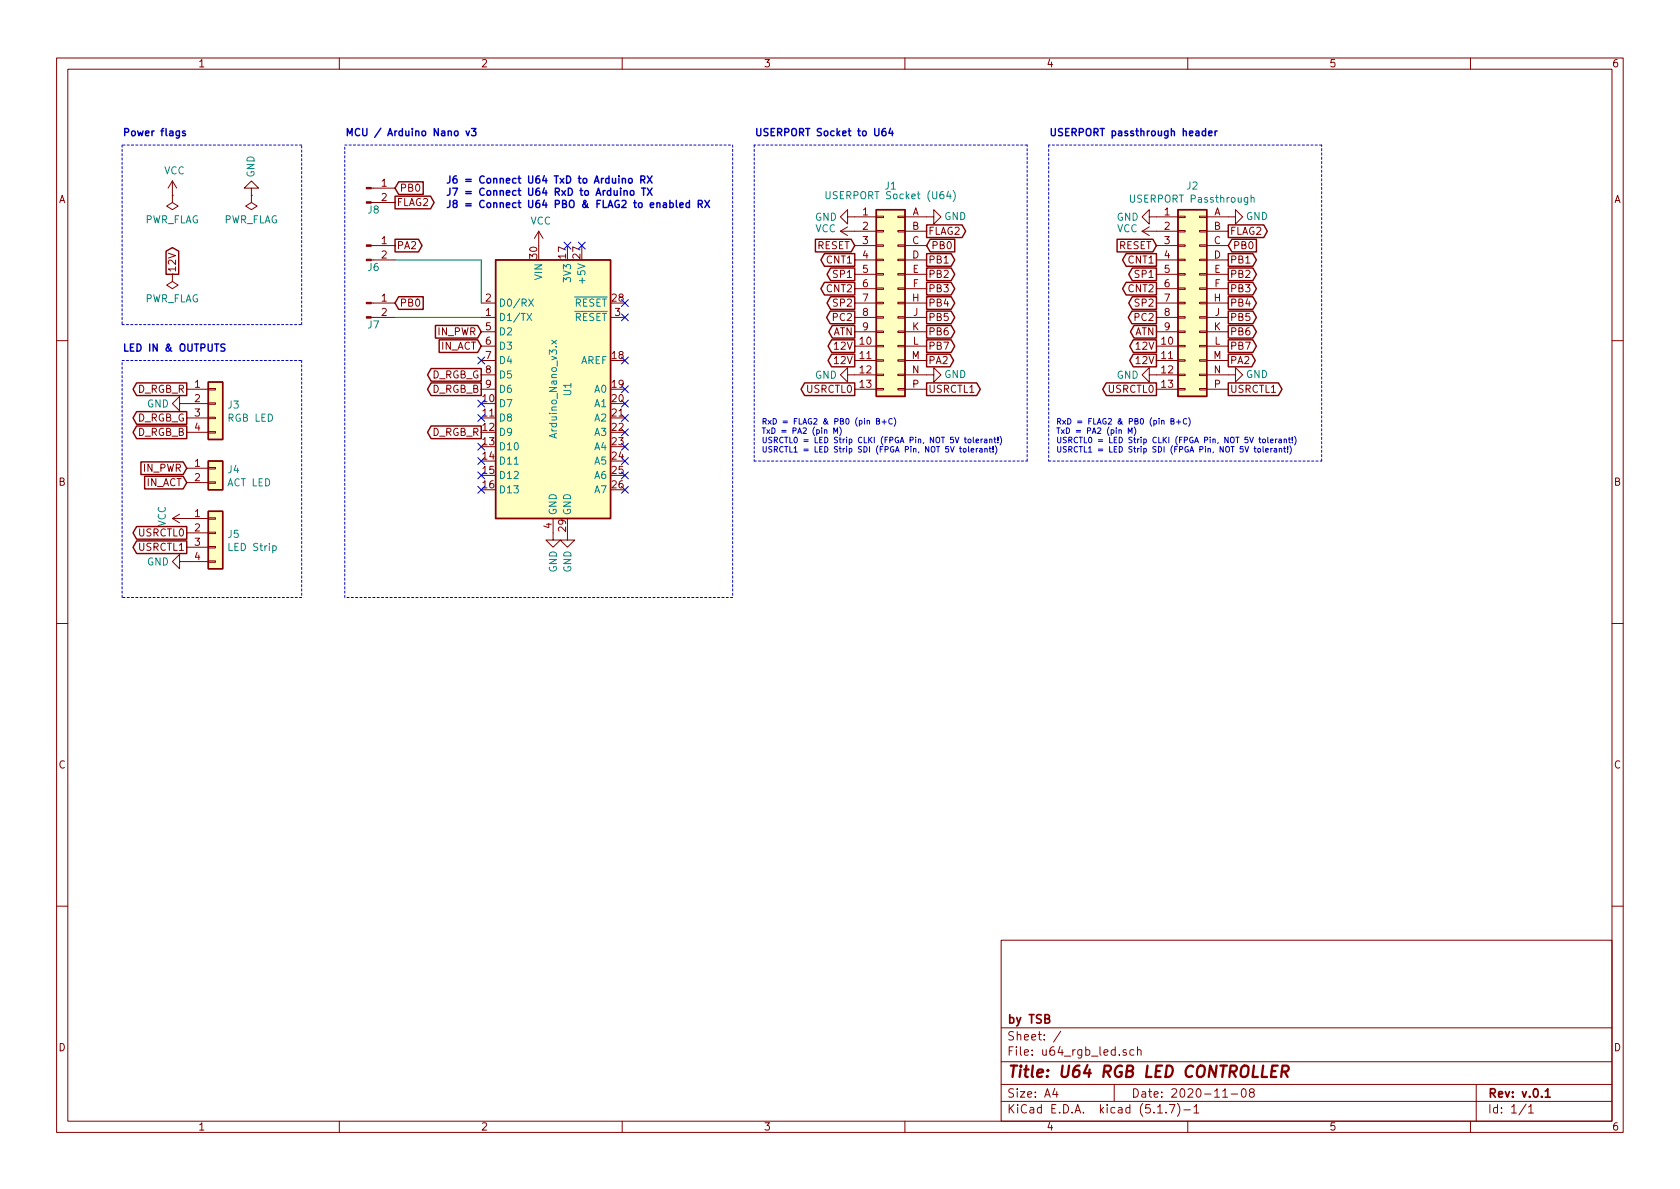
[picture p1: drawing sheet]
<svg xmlns="http://www.w3.org/2000/svg" width="297mm" height="210mm" viewBox="0 0 297 210" stroke-linecap="round" stroke-linejoin="round" font-family="sans-serif">
<g fill="none" stroke="#840000" stroke-width=".18">
<path d="M10 10.3h277v189.9h-277zM12 12.2h273v186.1h-273zM60 10.3v1.9M110 10.3v1.9M160 10.3v1.9M210 10.3v1.9M260 10.3v1.9M30.5 34.5v1.3l1 .6-1 .7-1-.7 1-.6M30.5 34.5h.1M30.5 32l-.8 1.3M30.5 32v2.5M30.5 32l.7 1.3"/>
<path d="M44.4 34.5v1.3l1.1 .6-1.1 .7-1-.7 1-.6M44.4 34.5h.1M44.4 33.3h1.3l-1.3-1.3-1.2 1.3h1.2v1.2M65.6 35.8h4.2M65.6 33.3h4.2M149.9 38.3v-1.2l-1.3 1.2 1.3 1.3v-1.3h5M154.9 38.2h1.3v.3h-1.3zM158.7 38.2h1.3v.3h-1.3zM160 38.3h5.1v-1.2l1.3 1.2-1.3 1.3v-1.3M203.2 38.3v-1.2l-1.3 1.2 1.3 1.3v-1.3h5.1M208.3 38.2h1.2v.3h-1.2zM212.1 38.2h1.3v.3h-1.3z"/>
<path d="M213.4 38.3h5v-1.2l1.3 1.2-1.3 1.3v-1.3M30.5 48.5v1.3l1 .6-1 .6-1-.6 1-.6M65.6 43.4h4.2M65.6 46h4.2M65.6 53.6h4.2M65.6 56.1h4.2M85.1 53.6h2.5M85.1 56.1h2.5M85.1 58.7h2.5M95.2 40.9l-.7 1.3M95.2 40.9v2.5M95.2 40.9l.8 1.3"/>
<path d="M107.9 56.1h2.6M148.6 40.9h6.3M148.6 40.9l1.3 .8M149.9 40.1l-1.3 .8M151.1 43.4h3.8M151.1 46h3.8M151.1 48.5h3.8M151.1 51h3.8M151.1 53.6h3.8M151.1 56.1h3.8M151.1 58.7h3.8M154.9 58.5h1.3v.3h-1.3z"/>
<path d="M154.9 56h1.3v.3h-1.3zM154.9 53.5h1.3v.2h-1.3zM154.9 50.9h1.3v.3h-1.3zM154.9 48.4h1.3v.2h-1.3zM154.9 45.8h1.3v.3h-1.3zM154.9 43.3h1.3v.3h-1.3zM154.9 40.8h1.3v.2h-1.3zM158.7 58.5h1.3v.3h-1.3zM158.7 56h1.3v.3h-1.3zM158.7 53.5h1.3v.2h-1.3zM158.7 50.9h1.3v.3h-1.3zM158.7 48.4h1.3v.2h-1.3z"/>
<path d="M158.7 45.8h1.3v.3h-1.3zM158.7 43.3h1.3v.3h-1.3zM158.7 40.8h1.3v.2h-1.3zM160 40.9h3.8M160 43.4h3.8M160 46h3.8M160 48.5h3.8M160 51h3.8M160 53.6h3.8M160 56.1h3.8M160 58.7h3.8M201.9 40.9h6.4"/>
<path d="M201.9 40.9l1.3 .8M203.2 40.1l-1.3 .8M204.5 43.4h3.8M204.5 46h3.8M204.5 48.5h3.8M204.5 51h3.8M204.5 53.6h3.8M204.5 56.1h3.8M204.5 58.7h3.8M208.3 58.5h1.2v.3h-1.2zM208.3 56h1.2v.3h-1.2zM208.3 53.5h1.2v.2h-1.2z"/>
<path d="M208.3 50.9h1.2v.3h-1.2zM208.3 48.4h1.2v.2h-1.2zM208.3 45.8h1.2v.3h-1.2zM208.3 43.3h1.2v.3h-1.2zM208.3 40.8h1.2v.2h-1.2zM212.1 58.5h1.3v.3h-1.3zM212.1 56h1.3v.3h-1.3zM212.1 53.5h1.3v.2h-1.3zM212.1 50.9h1.3v.3h-1.3zM212.1 48.4h1.3v.2h-1.3zM212.1 45.8h1.3v.3h-1.3zM212.1 43.3h1.3v.3h-1.3z"/>
<path d="M212.1 40.8h1.3v.2h-1.3zM213.4 40.9h3.8M213.4 43.4h3.8M213.4 46h3.8M213.4 48.5h3.8M213.4 51h3.8M213.4 53.6h3.8M213.4 56.1h3.8M213.4 58.7h3.8M10 60.2h2M31.7 71.4v-1.3l-1.2 1.3 1.2 1.2v-1.2h5.1M33 68.8h3.8"/>
<path d="M33 73.9h3.8M33 76.4h3.8M36.8 76.3h1.3v.3h-1.3zM36.8 73.8h1.3v.2h-1.3zM36.8 71.2h1.3v.3h-1.3zM36.8 68.7h1.3v.3h-1.3zM85.1 61.2h2.5M85.1 63.7h2.5M85.1 66.3h2.5M85.1 68.8h2.5M149.9 66.3v-1.3l-1.3 1.3 1.3 1.3v-1.3h5M151.1 61.2h3.8"/>
<path d="M151.1 63.7h3.8M151.1 68.8h3.8M154.9 68.7h1.3v.3h-1.3zM154.9 66.2h1.3v.2h-1.3zM154.9 63.6h1.3v.3h-1.3zM154.9 61.1h1.3v.2h-1.3zM158.7 68.7h1.3v.3h-1.3zM158.7 66.2h1.3v.2h-1.3zM158.7 63.6h1.3v.3h-1.3zM158.7 61.1h1.3v.2h-1.3zM160 66.3h5.1v-1.3l1.3 1.3-1.3 1.3v-1.3M160 61.2h3.8"/>
<path d="M160 63.7h3.8M160 68.8h3.8M203.2 66.3v-1.3l-1.3 1.3 1.3 1.3v-1.3h5.1M204.5 61.2h3.8M204.5 63.7h3.8M204.5 68.8h3.8M208.3 68.7h1.2v.3h-1.2zM208.3 66.2h1.2v.2h-1.2zM208.3 63.6h1.2v.3h-1.2zM208.3 61.1h1.2v.2h-1.2zM212.1 68.7h1.3v.3h-1.3zM212.1 66.2h1.3v.2h-1.3z"/>
<path d="M212.1 63.6h1.3v.3h-1.3zM212.1 61.1h1.3v.2h-1.3zM213.4 66.3h5v-1.3l1.3 1.3-1.3 1.3v-1.3M213.4 61.2h3.8M213.4 63.7h3.8M213.4 68.8h3.8M285 60.2h2M30.5 91.7h6.3M30.5 91.7l1.2 .8M31.7 99.3v-1.3l-1.2 1.3 1.2 1.3v-1.3h5.1M31.7 90.9l-1.2 .8M33 82.8h3.8"/>
<path d="M33 85.3h3.8M33 94.2h3.8M33 96.8h3.8M36.8 85.2h1.3v.3h-1.3zM36.8 82.7h1.3v.2h-1.3zM36.8 99.2h1.3v.2h-1.3zM36.8 96.6h1.3v.3h-1.3zM36.8 94.1h1.3v.3h-1.3zM36.8 91.6h1.3v.2h-1.3zM97.8 91.7v3.8h1.3l-1.3 1.3-1.3-1.3h1.3M100.3 94.2v1.3h1.3l-1.3 1.3-1.2-1.3h1.2M10 110.3h2"/>
<path d="M285 110.3h2M10 160.2h2M177 166.3h108v32h-108zM285 160.2h2M60 198.3v1.9M110 198.3v1.9M160 198.3v1.9M177 194.8h108M177 191.8h108M177 187.8h108M177 181.8h108M186.5 192.5l-.4 1h1"/>
<path d="M186.8 193v1M187.6 182.3l-1.3 2M197 191.8v3M199.1 185.7l-.3-.1-.2 .2v.2l.5 .2v.3h-.5M200.5 185.7l-.4-.1-.3 .3v.6l.3 .1 .4-.1M201.1 185.7l.2-.1 .4 .1 .1 .9M201.1 185.1v1.5M204.7 196.8h.8M206.2 196.7v.1M206.8 195.3h.9l-.6 1.5M208.2 195.1a1.71 1.71 0 0 1 0 2.3M209.3 196.3h1.2"/>
<path d="M210 198.3v1.9M211.1 195.8l.4-.5v1.5M211.1 196.8h.9M216.2 194h.8M217.7 193.5h1.1M219.6 192.7l.4-.2a.94 .94 0 0 1 0 1.5 .82 .82 0 0 1-.4-1.3zM221.2 193.2l-.3-.3 .1-.2 .2-.2 .4 .1 .2 .2-.1 .2-.6 .2a.48 .48 0 0 0-.1 .7l.2 .1 .5-.1a.48 .48 0 0 0-.1-.7h-.1M260 198.3v1.9M261 191.8v6.5M269.8 195.2l-1.2 2M270.3 195.8l.4-.5v1.5M270.3 196.8h.8"/>
</g>
<path d="M273.2 193l.5-.5v1.5M273.2 194h.9" fill="none" stroke="#840000" stroke-width=".3"/>
<path d="M224.8 189.4h.7M225.9 188.4h-.9l-.3 2h1M226.6 189.5h.8a.56 .56 0 0 0 .5-.5 .56 .56 0 0 0-.4-.6h-.7l-.3 2M227.1 189.5l.6 .9" fill="none" stroke="#840000" stroke-width=".41"/>
<g fill="#ffffc2" stroke="#ffffc2" stroke-width=".18">
<path d="M208.3 37.1h5.1v33h-5.1z"/>
<path d="M36.8 67.6h2.6v10.1h-2.6z"/>
<path d="M36.8 81.5h2.6v5.1h-2.6z"/>
<path d="M154.9 37.1h5.1v33h-5.1z"/>
<path d="M36.8 90.4h2.6v10.2h-2.6z"/>
<path d="M87.6 46h20.3v45.7h-20.3z"/>
</g>
<g fill="none" stroke="#840000" stroke-width=".25">
<path d="M69.8 34.7h6.3l.7 1.1-.7 1.1h-6.3zM70.5 32.2h4.3v2.2h-4.3l-.7-1.1zM154.9 37.1h5.1v33h-5.1zM163.8 39.8h6.3l.6 1.1-.6 1.1h-6.3zM208.3 37.1h5.1v33h-5.1zM217.2 39.8h6.2l.7 1.1-.7 1.1h-6.2zM29.4 44.4l1.1-.6 1.1 .6v4.1h-2.2zM69.8 42.3h4.2l.6 1.1-.6 1.1h-4.2zM70.5 52.5h4.3v2.2h-4.3l-.7-1.1zM77 57.6h7.5l.6 1.1-.6 1.1h-7.5zM87.6 46h20.3v45.7h-20.3zM144.2 42.3h6.3l.6 1.1-.6 1.1h-6.3z"/>
<path d="M145.8 44.9h5.3v2.2h-5.3l-.7-1.1zM145.8 49.9h5.3v2.3h-5.3l-.7-1.2zM146.8 55h4.3v2.2h-4.3l-.6-1.1zM146.9 47.4h4.2v2.2h-4.2l-.7-1.1zM146.9 52.5h4.2v2.2h-4.2l-.7-1.1zM147.2 57.6h3.9v2.2h-3.9l-.7-1.1zM163.8 55h4.4l.6 1.1-.6 1.1h-4.4zM163.8 47.4h4.4l.6 1.1-.6 1.1h-4.4zM163.8 49.9h4.4l.6 1.1-.6 1.2h-4.4zM163.8 52.5h4.4l.6 1.1-.6 1.1h-4.4zM163.8 44.9h4.4l.6 1.1-.6 1.1h-4.4zM163.8 57.6h4.4l.6 1.1-.6 1.1h-4.4z"/>
<path d="M164.5 42.3h4.3v2.2h-4.3l-.7-1.1zM197.5 42.3h6.3l.7 1.1-.7 1.1h-6.3zM199.1 44.9h5.4v2.2h-5.4l-.6-1.1zM199.1 49.9h5.4v2.3h-5.4l-.6-1.2zM200.1 55h4.4v2.2h-4.4l-.6-1.1zM200.2 52.5h4.3v2.2h-4.3l-.6-1.1zM200.2 47.4h4.3v2.2h-4.3l-.6-1.1zM200.5 57.6h4v2.2h-4l-.6-1.1zM217.2 57.6h4.3l.6 1.1-.6 1.1h-4.3zM217.2 55h4.3l.6 1.1-.6 1.1h-4.3zM217.2 52.5h4.3l.6 1.1-.6 1.1h-4.3zM217.2 49.9h4.3l.6 1.1-.6 1.2h-4.3z"/>
<path d="M217.2 44.9h4.3l.6 1.1-.6 1.1h-4.3zM217.2 47.4h4.3l.6 1.1-.6 1.1h-4.3zM217.8 42.3h4.3v2.2h-4.3l-.6-1.1zM24.2 75.3h8.8v2.3h-8.8l-.7-1.2zM24.2 72.8h8.8v2.2h-8.8l-.7-1.1zM24.2 67.7h8.8v2.2h-8.8l-.7-1.1zM36.8 67.6h2.6v10.1h-2.6zM76.2 75.3h8.9v2.3h-8.9l-.6-1.2zM76.2 65.2h8.9v2.2h-8.9l-.6-1.1zM76.2 67.7h8.9v2.2h-8.9l-.6-1.1zM77.6 60.1h6.9l.6 1.1-.6 1.1h-6.9zM142.3 67.7h8.8v2.2h-8.8l-.7-1.1z"/>
<path d="M147 62.6h4.1v2.3h-4.1l-.6-1.2zM147 60.1h4.1v2.2h-4.1l-.6-1.1zM163.8 62.6h4.2l.6 1.1-.6 1.2h-4.2zM163.8 60.1h4.4l.6 1.1-.6 1.1h-4.4zM163.8 67.7h8.9l.6 1.1-.6 1.1h-8.9zM195.6 67.7h8.9v2.2h-8.9l-.6-1.1zM200.4 60.1h4.1v2.2h-4.1l-.7-1.1zM200.4 62.6h4.1v2.3h-4.1l-.7-1.2zM217.2 62.6h4.1l.6 1.1-.6 1.2h-4.1zM217.2 67.7h8.8l.7 1.1-.7 1.1h-8.8zM217.2 60.1h4.3l.6 1.1-.6 1.1h-4.3zM24.2 95.7h8.8v2.2h-8.8l-.7-1.1z"/>
<path d="M24.2 93.1h8.8v2.2h-8.8l-.7-1.1zM24.9 81.7h7.5l.6 1.1-.6 1.1h-7.5zM25.6 84.2h6.8l.6 1.1-.6 1.2h-6.8zM36.8 81.5h2.6v5.1h-2.6zM36.8 90.4h2.6v10.2h-2.6z"/>
</g>
<path d="M146 33.9v1l.3 .2h.2l.3-.2v-1M167.7 33.8l-.3 .9h.8M168.5 33.7a1.4 1.4 0 0 1 0 1.9M221.2 35l.2-.1 .3 .1v.8M221.2 34.5v1.3M93.2 55.4l.8 1.3M93.5 52.9l.8 1.2M94 55.4l-.8 1.3M94.3 52.9l-.8 1.2M97.6 60.2l.8 .6M98.4 60.2l-.8 .6M48.2 96.6l.4-.1 .2 .2-.1 .6h-.5" fill="none" stroke="#008484" stroke-width=".18"/>
<g fill="#840000" stroke="#840000" stroke-width=".18">
<path d="M64.8 56h.8v.3h-.8z"/>
<path d="M64.8 53.5h.8v.2h-.8z"/>
<path d="M64.8 45.8h.8v.3h-.8z"/>
<path d="M64.8 43.3h.8v.3h-.8z"/>
<path d="M64.8 35.7h.8v.2h-.8z"/>
<path d="M64.8 33.1h.8v.3h-.8z"/>
</g>
<g fill="none" stroke="#0000c2" stroke-width=".18" stroke-dasharray=".4 .4">
<path d="M21.6 25.6v31.8M53.3 25.6h-31.7M61 25.6h68.5M129.5 25.6v80.1M133.3 25.6v55.9M181.6 25.6h-48.3M185.4 25.6v55.9M233.7 25.6h-48.3M21.6 57.4h31.7M53.3 57.4v-31.8M21.6 63.7h31.7M53.3 63.7v42"/>
<path d="M133.3 81.5h48.3M181.6 81.5v-55.9M185.4 81.5h48.3M233.7 81.5v-55.9M21.6 105.7v-42M53.3 105.7h-31.7M61 105.7v-80.1M129.5 105.7h-68.5"/>
</g>
<path d="M69.8 56.1h15.3M69.8 46h15.3v7.6" fill="none" stroke="#008400" stroke-width=".18"/>
<g fill="none" stroke="#0000c2" stroke-width=".18">
<path d="M147.4 76.7v-1l.4 .7 .3-.7v1M148.5 75.5a1.16 1.16 0 0 1 0 1.5M155 74.5l.4-.1v-.3l-.4-.1v1h.3l.2-.3-.2-.2M156 74.6h.7M156.3 74.2v.8M157.8 74.1a.44 .44 0 0 0-.7 .4 .44 .44 0 0 0 .7 .4M158.1 73.9a1.16 1.16 0 0 1 0 1.5M169.6 79.3h.4M169.8 79v.8l.2 .2M170.4 79.4l.2-.1 .2 .2v.3l-.2 .2-.2-.1-.1-.1zM170.5 77.6h.4M170.6 77.3v.9l.3 .1"/>
<path d="M171.2 77.7h.4v.6l-.4-.1zM171.2 79v.8l.2 .2M171.7 79.6l.5-.1-.1-.2h-.2l-.2 .1 .1 .5h.3M172.1 77.3v.9l.1 .1M172.6 78l.4-.1v-.2l-.3-.1-.1 .2v.5h.4M172.6 79.3v.7M172.9 79.3l-.3 .2M173.2 79.3h.4l.1 .7M173.5 77.6v.7M173.7 79.5l-.5 .2 .1 .3 .4-.1M173.7 77.6l-.2 .2M174.1 77.7h.3l.1 .6"/>
<path d="M174.1 79.4l.4-.1v.7M174.1 79.3v.7M174.5 77.9l-.5 .1 .2 .3h.3M174.9 79.3h.4M175 77.7h.3l.1 .6M175 77.6v.7M175 79v.8l.3 .2M175.6 79.9v.1M175.6 79v.6M175.7 77.6h.4M175.9 77.3v.9l.2 .1M176 78.8a1.16 1.16 0 0 1 0 1.5"/>
<path d="M176.4 78.2v.1M176.4 77.3v.6M176.8 77.2a1.16 1.16 0 0 1 0 1.5M199.5 76.7v-1l.3 .7 .4-.7v1M200.5 75.5a1.16 1.16 0 0 1 0 1.5M207 74.5l.5-.1v-.3l-.5-.1v1h.4l.2-.3-.2-.2M208 74.6h.8M208.4 74.2v.8M209.8 74.1a.44 .44 0 0 0-.6 .4 .44 .44 0 0 0 .6 .4M210.2 73.9a1.16 1.16 0 0 1 0 1.5M221.7 79.3h.4M221.8 79v.8l.3 .2"/>
<path d="M222.4 79.4l.3-.1 .2 .2v.3l-.2 .2-.2-.1-.1-.1zM222.6 77.6h.3M222.7 77.3v.9l.2 .1M223.3 77.7h.4l-.1 .6-.3-.1zM223.3 79v.8l.1 .2M223.8 79.6l.5-.1-.1-.2h-.3l-.1 .1v.5h.4M224.2 77.3v.9l.1 .1M224.6 78l.5-.1v-.2l-.3-.1-.2 .2 .1 .5h.4M224.7 79.3v.7M225 79.3l-.3 .2M225.3 79.3h.4v.7M225.5 77.6v.7"/>
<path d="M225.7 79.5l-.5 .2 .2 .3 .3-.1M225.8 77.6l-.3 .2M226.1 77.7h.4l.1 .6M226.2 79.4l.4-.1v.7M226.2 79.3v.7M226.6 77.9l-.5 .1 .1 .3h.4M226.9 79.3h.4M227.1 77.7h.3l.1 .6M227.1 77.6v.7M227.1 79v.8l.2 .2M227.7 79.9v.1M227.7 79v.6"/>
<path d="M227.8 77.6h.4M227.9 77.3v.9l.3 .1M228 78.8a1.16 1.16 0 0 1 0 1.5M228.5 78.2v.1M228.5 77.3v.6M228.9 77.2a1.16 1.16 0 0 1 0 1.5"/>
</g>
<g fill="none" stroke="#0000c2" stroke-width=".25">
<path d="M32.7 23.2h-.3l-.1 .1v.2l.4 .1v.3h-.4M82.4 23.2l.3 .8 .3-.8M83.4 22.7h.8l-.5 .5 .4 .1v.6l-.2 .1-.5-.1M110 31.7l.2-.2 .3 .1 .1 .8M110.3 33.8l.2-.1 .3 .1 .1 .7M111.2 31.7l.2-.2 .3 .2 .1 .5-.1 .1-.3 .1-.2-.1zM111.5 33.8l.2-.1 .3 .1 .1 .5-.1 .2h-.3l-.2-.1zM113.3 31.8l.6-.1 .1-.5-.2-.1h-.5v1.3M113.4 33.3h.7M113.6 31.8l.4 .6M113.8 33.3v1.2M114.5 31.1l.8 1.3"/>
<path d="M114.5 33.3l.8 1.2M115.3 31.1l-.8 1.3M115.3 33.3l-.8 1.2M118.4 35.9h.4l.2 .2-.1 .5h-.5M119.6 35.4v1.1l.2 .2M120.2 36.3l.6-.1v-.3h-.4l-.2 .1 .1 .6h.5M121.9 35.9h-.4l-.2 .2 .1 .5h.5M121.9 35.4v1.3M123.5 36.1l.6-.1v-.4l-.1-.2h-.5v1.3M123.8 36.1l.4 .6M124.6 35.4l.9 1.3M125.5 35.4l-.9 1.3"/>
<path d="M156.5 22.7h-.2a.79 .79 0 0 0-.1 1.3l.4-.1v-.6l-.4-.1-.3 .3M157.5 22.7l-.4 .9h.8M157.8 23.2v.8M213.7 23.6l.6-.1-.1-.3h-.3l-.2 .1 .1 .6h.4M214.8 23.2v.8M215.2 23.2l-.4 .2M37.9 60.8h.8M39.8 60.9l-.5-.1-.2 .2v.3l.5 .3 .2 .3-.3 .2-.5-.1"/>
</g>
<g fill="none" stroke="#000084" stroke-width=".18">
<path d="M99.7 42.8l1.2 1.2M100.9 42.8l-1.2 1.2M102.3 42.8l1.2 1.2M103.5 42.8l-1.2 1.2M109.9 55.5l1.2 1.2M109.9 53l1.2 1.2M111.1 55.5l-1.2 1.2M111.1 53l-1.2 1.2M84.5 63.1l1.2 1.3M84.5 73.3l1.2 1.2M84.5 78.4l1.2 1.2M84.5 70.8l1.2 1.2"/>
<path d="M85.7 63.1l-1.2 1.3M85.7 78.4l-1.2 1.2M85.7 73.3l-1.2 1.2M85.7 70.8l-1.2 1.2M109.9 70.8l1.2 1.2M109.9 68.2l1.2 1.2M109.9 63.1l1.2 1.3M109.9 75.8l1.2 1.3M109.9 73.3l1.2 1.2M109.9 78.4l1.2 1.2M111.1 70.8l-1.2 1.2M111.1 68.2l-1.2 1.2"/>
<path d="M111.1 63.1l-1.2 1.3M111.1 75.8l-1.2 1.3M111.1 73.3l-1.2 1.2M111.1 78.4l-1.2 1.2M84.5 83.5l1.2 1.2M84.5 86l1.2 1.2M84.5 80.9l1.2 1.2M85.7 83.5l-1.2 1.2M85.7 86l-1.2 1.2M85.7 80.9l-1.2 1.2M109.9 86l1.2 1.2M109.9 83.5l1.2 1.2"/>
<path d="M109.9 80.9l1.2 1.2M111.1 86l-1.2 1.2M111.1 83.5l-1.2 1.2M111.1 80.9l-1.2 1.2"/>
</g>
<text font-size="2.8" fill="#840000" x="178" y="190.5">Title: U64 RGB LED CONTROLLER</text>
<g font-size="2.1" fill="#840000">
<text x="178" y="184">Sheet: /</text>
<text x="178" y="181">by TSB</text>
<text x="178" y="186.7">File: u64_rgb_led.sch</text>
<text x="178" y="196.9">KiCad E.D.A. kicad (5.1.7)-1</text>
<text x="178" y="194.1">Size: A4</text>
<text x="200" y="194.1">Date: 2020-11-08</text>
<text x="263" y="194.1">Rev: v.0.1</text>
<text x="263" y="196.9">Id: 1/1</text>
</g>
<g font-size="1.8" fill="#840000">
<text x="35" y="11.9">1</text>
<text x="85" y="11.9">2</text>
<text x="135" y="11.9">3</text>
<text x="185" y="11.9">4</text>
<text x="235" y="11.9">5</text>
<text x="285" y="11.9">6</text>
<text x="10.4" y="35.9">A</text>
<text x="67.5" y="33">1</text>
<text x="67.5" y="35.6">2</text>
<text x="70.6" y="33.9">PB0</text>
<text x="285.4" y="35.9">A</text>
<text x="70.1" y="36.4">FLAG2</text>
<text x="152.6" y="38.1">1</text>
<text x="152.6" y="40.6">2</text>
<text x="161.3" y="38.1">A</text>
<text x="161.3" y="40.6">B</text>
<text x="164.1" y="41.5">FLAG2</text>
<text x="205.9" y="38.1">1</text>
<text x="205.9" y="40.6">2</text>
<text x="214.6" y="38.1">A</text>
<text x="214.6" y="40.6">B</text>
<text x="217.4" y="41.5">FLAG2</text>
<text x="67.5" y="43.2">1</text>
<text x="67.5" y="45.7">2</text>
<text x="70.1" y="44.1">PA2</text>
<text x="95" y="45.7" transform="rotate(-90 95 45.7)">30</text>
<text x="100.1" y="45.7" transform="rotate(-90 100.1 45.7)">17</text>
<text x="102.6" y="45.7" transform="rotate(-90 102.6 45.7)">27</text>
<text x="144.4" y="44.1">RESET</text>
<text x="146.3" y="46.6">CNT1</text>
<text x="152.6" y="43.2">3</text>
<text x="152.6" y="45.7">4</text>
<text x="161.3" y="43.2">C</text>
<text x="161.3" y="45.7">D</text>
<text x="164.1" y="46.6">PB1</text>
<text x="164.6" y="44.1">PB0</text>
<text x="197.8" y="44.1">RESET</text>
<text x="199.6" y="46.6">CNT1</text>
<text x="205.9" y="43.2">3</text>
<text x="205.9" y="45.7">4</text>
<text x="214.6" y="43.2">C</text>
<text x="214.6" y="45.7">D</text>
<text x="217.4" y="46.6">PB1</text>
<text x="218" y="44.1">PB0</text>
<text x="31.1" y="48.3" transform="rotate(-90 31.1 48.3)">12V</text>
<text x="67.5" y="53.3">1</text>
<text x="85.9" y="53.3">2</text>
<text x="108.3" y="53.3">28</text>
<text x="146.3" y="51.7">CNT2</text>
<text x="147.5" y="49.1">SP1</text>
<text x="152.6" y="48.3">5</text>
<text x="152.6" y="50.8">6</text>
<text x="152.6" y="53.3">7</text>
<text x="161.3" y="53.3">H</text>
<text x="161.3" y="48.3">E</text>
<text x="161.4" y="50.8">F</text>
<text x="164.1" y="49.1">PB2</text>
<text x="164.1" y="51.7">PB3</text>
<text x="199.6" y="51.7">CNT2</text>
<text x="200.9" y="49.1">SP1</text>
<text x="205.9" y="48.3">5</text>
<text x="205.9" y="50.8">6</text>
<text x="205.9" y="53.3">7</text>
<text x="214.6" y="53.3">H</text>
<text x="214.7" y="48.3">E</text>
<text x="214.7" y="50.8">F</text>
<text x="217.4" y="51.7">PB3</text>
<text x="217.4" y="49.1">PB2</text>
<text x="67.5" y="55.9">2</text>
<text x="70.6" y="54.2">PB0</text>
<text x="77.4" y="59.3">IN_PWR</text>
<text x="85.9" y="55.9">1</text>
<text x="85.9" y="58.4">5</text>
<text x="108.7" y="55.9">3</text>
<text x="147.2" y="59.3">ATN</text>
<text x="147.4" y="56.8">PC2</text>
<text x="147.5" y="54.2">SP2</text>
<text x="152.6" y="55.9">8</text>
<text x="152.6" y="58.4">9</text>
<text x="161.3" y="58.4">K</text>
<text x="161.4" y="55.9">J</text>
<text x="164.1" y="56.8">PB5</text>
<text x="164.1" y="54.2">PB4</text>
<text x="164.1" y="59.3">PB6</text>
<text x="200.6" y="59.3">ATN</text>
<text x="200.8" y="56.8">PC2</text>
<text x="200.9" y="54.2">SP2</text>
<text x="205.9" y="55.9">8</text>
<text x="205.9" y="58.4">9</text>
<text x="214.6" y="58.4">K</text>
<text x="214.8" y="55.9">J</text>
<text x="217.4" y="59.3">PB6</text>
<text x="217.4" y="56.8">PB5</text>
<text x="217.4" y="54.2">PB4</text>
<text x="77.9" y="61.8">IN_ACT</text>
<text x="85.9" y="61">6</text>
<text x="85.9" y="63.5">7</text>
<text x="108.3" y="63.5">18</text>
<text x="147.7" y="64.4">12V</text>
<text x="147.7" y="61.8">12V</text>
<text x="152.1" y="61">10</text>
<text x="152.1" y="63.5">11</text>
<text x="161.2" y="63.5">M</text>
<text x="161.4" y="61">L</text>
<text x="164.1" y="64.4">PA2</text>
<text x="164.1" y="61.8">PB7</text>
<text x="201.1" y="61.8">12V</text>
<text x="201.1" y="64.4">12V</text>
<text x="205.4" y="61">10</text>
<text x="205.4" y="63.5">11</text>
<text x="214.5" y="63.5">M</text>
<text x="214.7" y="61">L</text>
<text x="217.4" y="64.4">PA2</text>
<text x="217.4" y="61.8">PB7</text>
<text x="24.3" y="69.5">D_RGB_R</text>
<text x="34.4" y="68.6">1</text>
<text x="34.4" y="71.1">2</text>
<text x="76.3" y="66.9">D_RGB_G</text>
<text x="76.4" y="69.5">D_RGB_B</text>
<text x="85.4" y="71.1">10</text>
<text x="85.9" y="66">8</text>
<text x="85.9" y="68.6">9</text>
<text x="108.3" y="68.6">19</text>
<text x="108.3" y="71.1">20</text>
<text x="142.7" y="69.5">USRCTL0</text>
<text x="152.1" y="66">12</text>
<text x="152.1" y="68.6">13</text>
<text x="161.3" y="66">N</text>
<text x="161.3" y="68.6">P</text>
<text x="164.1" y="69.5">USRCTL1</text>
<text x="196.1" y="69.5">USRCTL0</text>
<text x="205.4" y="66">12</text>
<text x="205.4" y="68.6">13</text>
<text x="214.6" y="66">N</text>
<text x="214.7" y="68.6">P</text>
<text x="217.4" y="69.5">USRCTL1</text>
<text x="24.2" y="74.5">D_RGB_G</text>
<text x="24.3" y="77.1">D_RGB_B</text>
<text x="34.4" y="73.7">3</text>
<text x="34.4" y="76.2">4</text>
<text x="76.4" y="77.1">D_RGB_R</text>
<text x="85.4" y="73.7">11</text>
<text x="85.4" y="76.2">12</text>
<text x="108.3" y="73.7">21</text>
<text x="108.3" y="76.2">22</text>
<text x="25.3" y="83.4">IN_PWR</text>
<text x="34.4" y="82.5">1</text>
<text x="85.4" y="78.7">13</text>
<text x="85.4" y="81.3">14</text>
<text x="85.4" y="83.8">15</text>
<text x="108.3" y="78.7">23</text>
<text x="108.3" y="81.3">24</text>
<text x="108.3" y="83.8">25</text>
<text x="10.4" y="85.9">B</text>
<text x="25.9" y="86">IN_ACT</text>
<text x="34.4" y="85.1">2</text>
<text x="85.4" y="86.4">16</text>
<text x="108.3" y="86.4">26</text>
<text x="285.4" y="85.9">B</text>
<text x="24.6" y="94.9">USRCTL0</text>
<text x="34.4" y="91.4">1</text>
<text x="34.4" y="94">2</text>
<text x="97.5" y="93.4" transform="rotate(-90 97.5 93.4)">4</text>
<text x="100.1" y="93.9" transform="rotate(-90 100.1 93.9)">29</text>
<text x="24.6" y="97.4">USRCTL1</text>
<text x="34.4" y="96.5">3</text>
<text x="34.4" y="99.1">4</text>
<text x="10.4" y="135.9">C</text>
<text x="285.4" y="135.9">C</text>
<text x="10.4" y="185.9">D</text>
<text x="285.4" y="185.9">D</text>
<text x="35" y="199.9">1</text>
<text x="85" y="199.9">2</text>
<text x="135" y="199.9">3</text>
<text x="185" y="199.9">4</text>
<text x="235" y="199.9">5</text>
<text x="285" y="199.9">6</text>
</g>
<g font-size="1.8" fill="#0000c2">
<text x="21.6" y="24.1">Power flags</text>
<text x="61" y="24.1">MCU / Arduino Nano v3</text>
<text x="133.3" y="24.1">USERPORT Socket to U64</text>
<text x="185.4" y="24.1">USERPORT passthrough header</text>
<text x="78.7" y="32.5">J6 = Connect U64 TxD to Arduino RX</text>
<text x="78.7" y="34.6">J7 = Connect U64 RxD to Arduino TX</text>
<text x="78.7" y="36.8">J8 = Connect U64 PBO &amp; FLAG2 to enabled RX</text>
<text x="21.6" y="62.2">LED IN &amp; OUTPUTS</text>
</g>
<g font-size="1.8" fill="#008484">
<text x="29" y="30.8">VCC</text>
<text x="45" y="31.4" transform="rotate(-90 45 31.4)">GND</text>
<text x="147" y="35.2">USERPORT Socket (U64)</text>
<text x="156.5" y="33.5">J1</text>
<text x="200.3" y="35.8">USERPORT Passthrough</text>
<text x="209.9" y="33.5">J2</text>
<text x="25.5" y="39.5">PWR_FLAG</text>
<text x="39.5" y="39.5">PWR_FLAG</text>
<text x="65.1" y="37.8">J8</text>
<text x="93.8" y="39.7">VCC</text>
<text x="144.1" y="39">GND</text>
<text x="144.1" y="41.1">VCC</text>
<text x="167" y="38.9">GND</text>
<text x="197.4" y="39">GND</text>
<text x="197.5" y="41.1">VCC</text>
<text x="220.3" y="38.9">GND</text>
<text x="65.1" y="47.9">J6</text>
<text x="25.5" y="53.5">PWR_FLAG</text>
<text x="95.9" y="49.4" transform="rotate(-90 95.9 49.4)">VIN</text>
<text x="101" y="49.6" transform="rotate(-90 101 49.6)">3V3</text>
<text x="103.5" y="49.7" transform="rotate(-90 103.5 49.7)">+5V</text>
<text x="65.1" y="58.1">J7</text>
<text x="88.1" y="56.8">D1/TX</text>
<text x="88.1" y="54.2">D0/RX</text>
<text x="88.1" y="59.3">D2</text>
<text x="101.5" y="54.2">RESET</text>
<text x="101.5" y="56.8">RESET</text>
<text x="88.1" y="61.8">D3</text>
<text x="88.1" y="64.4">D4</text>
<text x="102.6" y="64.4">AREF</text>
<text x="88.1" y="66.9">D5</text>
<text x="88.1" y="69.5">D6</text>
<text x="101" y="69.9" transform="rotate(-90 101 69.9)">U1</text>
<text x="105.2" y="69.5">A0</text>
<text x="144.1" y="67">GND</text>
<text x="167" y="66.8">GND</text>
<text x="197.4" y="67">GND</text>
<text x="220.3" y="66.8">GND</text>
<text x="26" y="72.1">GND</text>
<text x="40.3" y="72.3">J3</text>
<text x="40.4" y="74.6">RGB LED</text>
<text x="88.1" y="72">D7</text>
<text x="88.1" y="74.5">D8</text>
<text x="88.1" y="77.1">D9</text>
<text x="98.5" y="77.1" transform="rotate(-90 98.5 77.1)">Arduino_Nano_v3.x</text>
<text x="105.2" y="72">A1</text>
<text x="105.2" y="74.5">A2</text>
<text x="105.2" y="77.1">A3</text>
<text x="40.3" y="83.7">J4</text>
<text x="88.1" y="79.6">D10</text>
<text x="88.1" y="82.2">D11</text>
<text x="105.2" y="79.6">A4</text>
<text x="105.2" y="82.2">A5</text>
<text x="40.2" y="86">ACT LED</text>
<text x="88.1" y="84.7">D12</text>
<text x="88.1" y="87.2">D13</text>
<text x="105.2" y="84.7">A6</text>
<text x="105.2" y="87.2">A7</text>
<text x="29.3" y="93.1" transform="rotate(-90 29.3 93.1)">VCC</text>
<text x="40.3" y="95.1">J5</text>
<text x="98.4" y="91.2" transform="rotate(-90 98.4 91.2)">GND</text>
<text x="101" y="91.2" transform="rotate(-90 101 91.2)">GND</text>
<text x="26" y="100">GND</text>
<text x="40.6" y="97.4">LED Strip</text>
<text x="98.5" y="101.3" transform="rotate(-90 98.5 101.3)">GND</text>
<text x="101" y="101.3" transform="rotate(-90 101 101.3)">GND</text>
</g>
<g font-size="1.4" fill="#0000c2">
<text x="134.6" y="75.1">RxD = FLAG2 &amp; PB0 (pin B+C)</text>
<text x="134.6" y="76.7">TxD = PA2 (pin M)</text>
<text x="186.7" y="75.1">RxD = FLAG2 &amp; PB0 (pin B+C)</text>
<text x="186.7" y="76.7">TxD = PA2 (pin M)</text>
<text x="134.6" y="78.4">USRCTL0 = LED Strip CLKI (FPGA Pin, NOT 5V tolerant!)</text>
<text x="134.6" y="80">USRCTL1 = LED Strip SDI (FPGA Pin, NOT 5V tolerant!)</text>
<text x="186.7" y="78.4">USRCTL0 = LED Strip CLKI (FPGA Pin, NOT 5V tolerant!)</text>
<text x="186.7" y="80">USRCTL1 = LED Strip SDI (FPGA Pin, NOT 5V tolerant!)</text>
</g>
</svg>
